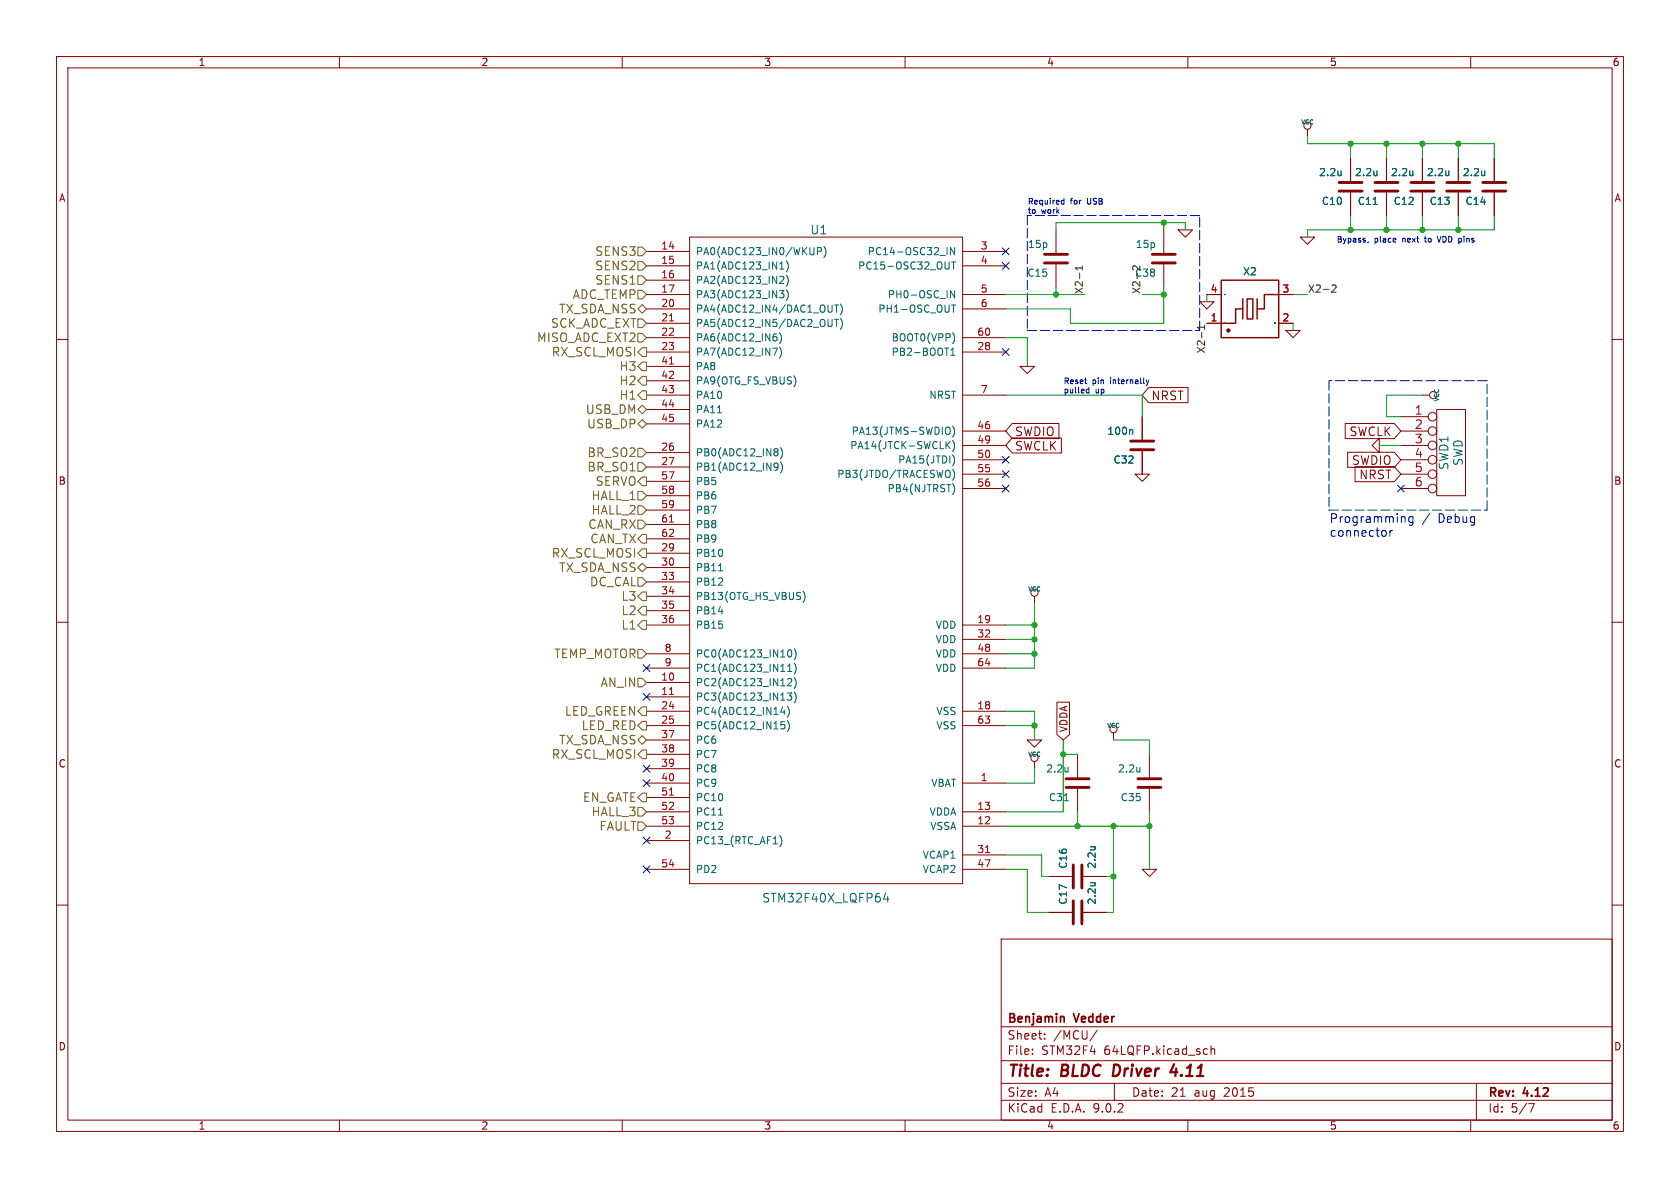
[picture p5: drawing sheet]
<svg xmlns="http://www.w3.org/2000/svg" width="297mm" height="210mm" viewBox="0 0 297 210" stroke-linecap="round" stroke-linejoin="round" font-family="sans-serif">
<g fill="none" stroke="#840000" stroke-width=".18">
<path d="M10 10h277v190h-277zM12 12h273v186h-273zM60 10v2M110 10v2M160 10v2M210 10v2M260 10v2M231.1 22.9v1.2M238.8 27.9v4.4M238.8 33.8v4.3M245.1 27.9v4.4M245.1 33.8v4.3"/>
<path d="M251.5 27.9v4.4M251.5 33.8v4.3M257.8 27.9v4.4M257.8 33.8v4.3M264.2 27.9v4.4M264.2 33.8v4.3M114.3 44.5h7.6M114.3 47h7.6M114.3 49.5h7.6M114.3 52.1h7.6M114.3 54.6h7.6M114.3 57.2h7.6"/>
<path d="M114.3 59.7h7.6M121.9 41.9h48.3v114.3h-48.3zM170.2 44.5h7.6M170.2 47h7.6M170.2 52.1h7.6M170.2 54.6h7.6M170.2 59.7h7.6M186.7 40.6v4.4M186.7 46.5v4.3M205.7 40.6v4.4M205.7 46.5v4.3M208.3 40.6h2.5l-1.3 1.3z"/>
<path d="M212.1 53.3h2.5l-1.2 1.3zM213.4 52.1h2.5M213.4 57.2h2.5M226.1 52.1h2.5M226.1 57.2h2.5M227.3 58.4h2.6l-1.3 1.3zM229.9 41.9h2.5l-1.3 1.3zM10 60h2M114.3 62.2h7.6M114.3 64.8h7.6M114.3 67.3h7.6M114.3 69.9h7.6"/>
<path d="M114.3 72.4h7.6M114.3 74.9h7.6M170.2 76.2h7.6M170.2 78.7h7.6M170.2 62.2h7.6M170.2 69.9h7.6M178.9 77.4h8.7v2.7h-8.7l-1.1-1.4zM178.9 74.9h8.3v2.6h-8.3l-1.1-1.3zM180.3 64.8h2.6l-1.3 1.2zM201.9 73.7v4.3M201.9 79.5v4.3M203.1 68.5h6.9v2.7h-6.9l-1.2-1.3z"/>
<path d="M237.8 74.9h8.7l1.1 1.3-1.1 1.3h-8.7zM238.2 79.9h8.3l1.1 1.4-1.1 1.3h-8.3zM242.6 78.7l1.2-1.2v2.5zM247.6 73.7h4.9M247.6 76.2h4.9M247.6 78.7h4.9M251.5 69.9h1.2M254 72.4h5.1v15.2h-5.1zM285 60h2M114.3 80h7.6M114.3 82.6h7.6M114.3 85.1h7.6"/>
<path d="M114.3 87.6h7.6M114.3 90.2h7.6M114.3 92.7h7.6M114.3 95.3h7.6M114.3 97.8h7.6M170.2 81.3h7.6M170.2 83.8h7.6M170.2 86.4h7.6M200.7 83.8h2.5l-1.3 1.3zM239.6 82.5h6.9l1.1 1.3-1.1 1.4h-6.9zM247.6 81.3h4.9M247.6 83.8h4.9"/>
<path d="M247.6 86.4h4.9M10 110h2M114.3 100.3h7.6M114.3 102.9h7.6M114.3 105.4h7.6M114.3 108h7.6M114.3 110.5h7.6M114.3 115.6h7.6M114.3 118.1h7.6M170.2 110.5h7.6M170.2 115.6h7.6M170.2 118.1h7.6"/>
<path d="M170.2 113h7.6M182.9 105.4v1.3M285 110h2M114.3 120.7h7.6M114.3 123.2h7.6M114.3 125.7h7.6M114.3 128.3h7.6M114.3 130.8h7.6M114.3 133.4h7.6M114.3 135.9h7.6M114.3 138.4h7.6M170.2 125.7h7.6"/>
<path d="M170.2 128.3h7.6M170.2 138.4h7.6M181.6 130.8h2.5l-1.2 1.3zM182.9 134.6v1.3M186.8 124.1h2.3v5.8l-1.1 .9-1.2-.9zM190.5 133.4v4.3M190.5 139.2v4.3M196.8 129.5v1.3M203.2 133.4v4.3M203.2 139.2v4.3M114.3 141h7.6M114.3 143.5h7.6"/>
<path d="M114.3 146.1h7.6M114.3 148.6h7.6M114.3 153.7h7.6M170.2 143.5h7.6M170.2 146.1h7.6M170.2 153.7h7.6M170.2 151.1h7.6M185.4 154.9h4.3M191.3 154.9h4.3M201.9 153.7h2.6l-1.3 1.2zM10 160h2M177 166h108v32h-108z"/>
<path d="M185.4 161.3h4.3M191.3 161.3h4.3M285 160h2M60 198v2M110 198v2M160 198v2M177 194.5h108M177 191.5h108M177 187.5h108M177 181.5h108M182.5 186.3v.1M182.5 185.5v.1"/>
<path d="M184.7 183.6v.1M184.7 182.8v.1M194 182.1l-1.3 2M197 191.5v3M210 198v2M214.1 184.9v1.5M214.1 185.5l.2-.1 .4 .1v.9M260 198v2M261 191.5v6.5M270.2 195.1h1l-.6 1.5"/>
<circle cx="231.1" cy="22.2" r=".63"/>
<circle cx="253.2" cy="76.2" r=".76"/>
<circle cx="253.2" cy="78.7" r=".76"/>
<circle cx="253.2" cy="73.7" r=".76"/>
<circle cx="253.4" cy="69.8" r=".63"/>
<circle cx="253.2" cy="81.3" r=".76"/>
<circle cx="253.2" cy="86.4" r=".76"/>
<circle cx="253.2" cy="83.8" r=".76"/>
<circle cx="182.9" cy="104.8" r=".63"/>
<circle cx="182.9" cy="134" r=".63"/>
<circle cx="196.8" cy="128.9" r=".63"/>
</g>
<path d="M197 188.2l-.3 2h.5M207.6 188.1l-.7 1.4h1.2M207.9 188.9l-.1 1.3" fill="none" stroke="#840000" stroke-width=".4"/>
<path d="M187.9 179.7l.2 .2v.8" fill="none" stroke="#840000" stroke-width=".3"/>
<g fill="none" stroke="#006464" stroke-width=".18">
<path d="M237.1 30.2v.9M237.1 30.9l-.1 .1M242.8 36.1h.7M243.4 30.2v.9M243.4 30.9v.1M249.8 30.2v.9M249.8 30.9l-.1 .1M256.1 30.2v.9M256.1 30.9v.1M262.5 30.2v.9M262.5 30.9l-.1 .1M137.8 51.4h.8l-.4 .5"/>
<path d="M137.9 47.6h.7M137.9 58.9a1.47 1.47 0 0 1-.1 1.9M138.3 48.8l.3 .3-.1 .3-.7 .7h.8M138.3 51.9l.3 .2v.3l-.3 .2M139 48.7a1.46 1.46 0 0 1 0 1.9M139 51.2a1.46 1.46 0 0 1 0 1.9M139.1 46.2a1.47 1.47 0 0 1-.1 1.9M144.5 44.4h.6l.1-.2v-.3l-.7-.1v1.2M145.7 43.6a1.46 1.46 0 0 1 0 1.9M147.5 53.9h.8M147.5 56.5h.8M147.9 53.9v1.3"/>
<path d="M147.9 56.5v1.2M148.6 53.7a1.46 1.46 0 0 1 0 2M148.6 56.3a1.46 1.46 0 0 1 0 1.9M167.4 43.8v1.2M167.8 46.3v1l-.1 .2M168.2 53.9h.7M168.2 46.3h.7M168.6 46.3v1.3M168.6 53.9v1.3M168.7 59.4v.8M168.8 43.8v1.2l-.8-1.2v1.2M168.8 51.4v1.2l-.8-1.2v1.2"/>
<path d="M216.5 57.1v.1M216.5 52h.1M216.6 52v.1M216.6 52l-.1 .1M225.4 57.1h.1M225.4 52h.1M225.4 57.1v.1M126.8 73h.8M136.6 61.5h.8l-.5 1.3M137.3 79.3l.3 .3-.3 .3 .3 .2v.2l-.3 .3M137.8 61.4a1.46 1.46 0 0 1 0 1.9M138 79.1a1.46 1.46 0 0 1 0 2"/>
<path d="M167 61.5h.7M167.4 75.5a.43 .43 0 0 1 .6 .4v.5a.43 .43 0 0 1-.6 .4M167.4 78.6l.6 .7M168 78l-.8 .8M168.1 62.8h.7M168.1 61.9l.4-.4v1.3M168.4 75.3a1.46 1.46 0 0 1 0 2M168.4 77.9a1.46 1.46 0 0 1 0 1.9M200.1 75.9l.1 .2v.7M137.3 81.9l.2 .1a1.07 1.07 0 0 1-.1 1M137.6 82.4l-.3 .2M138 81.7a1.46 1.46 0 0 1 0 1.9"/>
<path d="M168.4 80.4a1.46 1.46 0 0 1 0 1.9M168.4 82.9a1.46 1.46 0 0 1 0 2M168.6 85.7l.2 .6-.2 .9M127 100.9h.8M139.2 118.7h.8M139.4 117.7l.2-.3v1.3M139.4 114.9h.1a.68 .68 0 0 1 .5 .6 .68 .68 0 0 1-.5 .6h-.1M139.4 120h.4l.2 .3-.8 .9h.8M140.4 114.7a1.46 1.46 0 0 1 0 1.9M140.4 117.2a1.46 1.46 0 0 1 0 2M140.4 119.8a1.46 1.46 0 0 1 0 1.9M142 104.5a1.46 1.46 0 0 1 0 2"/>
<path d="M138 125.9h.8M138.1 127.6h.6M138.2 128.1h.3l.3 .2-.2 .5h-.4M138.6 125.5v.8M139.2 122.5h.8l-.5 .5 .4 .1 .1 .4-.3 .3h-.3M139.2 127.4a1.46 1.46 0 0 1 0 1.9M139.2 124.9a1.47 1.47 0 0 1 0 1.9M140.4 122.3a1.46 1.46 0 0 1 0 2M188.8 135.6v.9M188.8 136.3v.1M201.5 135.6v.9M201.5 136.3v.1"/>
<path d="M127 144.1h.8M137.9 147.7a1.46 1.46 0 0 1 0 2M156.6 157.9l-.4 1h1M156.9 158.4v1M188.2 141.5h.7M192.8 156h.8M192.8 149.7h.8M193.5 156l.1 .1M193.5 149.7h.1"/>
</g>
<path d="M118.4 56.7h.7M118.4 64.4h.7M118.4 92.3h.7M118.4 122.8h.7M118.4 140.6h.7M174.2 150.7h.8" fill="none" stroke="#a90000" stroke-width=".18"/>
<g fill="none" stroke="#840000" stroke-width=".51">
<path d="M236.7 33.8h4.1M236.7 32.3h4.1M243.1 33.8h4M243.1 32.3h4M249.4 33.8h4.1M249.4 32.3h4.1M255.8 33.8h4M255.8 32.3h4M262.1 33.8h4.1M262.1 32.3h4.1M184.7 46.5h4M184.7 45h4"/>
<path d="M203.7 46.5h4.1M203.7 45h4.1M199.9 79.5h4.1M199.9 78h4.1M188.5 139.2h4M188.5 137.7h4M201.2 139.2h4M201.2 137.7h4M189.7 152.9v4.1M189.7 159.3v4M191.3 152.9v4.1M191.3 159.3v4"/>
</g>
<path d="M215.9 49.5h10.2v10.2h-10.2zM219.7 54.6h-1.3v2.6h-2.5M219.7 52.8v3.6M220.5 52.8h1v3.6h-1zM222.2 52.8v3.6M226.1 52.1h-2.6v2.5h-1.3" fill="none" stroke="#840000" stroke-width=".25"/>
<circle cx="217.2" cy="58.4" r=".25" fill="#840000" stroke="#840000" stroke-width=".25"/>
<g fill="none" stroke="#725600" stroke-width=".18">
<path d="M112.8 58.9h.7l.8 .8-.8 .8h-.7zM112.8 54.6l.7-.8 .8 .8-.8 .8zM112.8 48.8h.7l.8 .7-.8 .8h-.7zM112.8 51.3h.7l.8 .8-.8 .7h-.7zM112.8 56.4h.7l.8 .8-.8 .7h-.7zM112.8 43.7h.7l.8 .8-.8 .7h-.7zM112.8 46.2h.7l.8 .8-.8 .8h-.7zM112.8 79.2h.7l.8 .8-.8 .8h-.7zM112.8 74.9l.7-.7 .8 .7-.8 .8zM112.8 62.2l.7-.7h.8v1.5h-.8zM112.8 72.4l.7-.8 .8 .8-.8 .8zM113.5 66.5h.8v1.6h-.8l-.7-.8z"/>
<path d="M113.5 69.1h.8v1.5h-.8l-.7-.7zM113.5 64h.8v1.5h-.8l-.7-.7zM112.8 81.8h.7l.8 .8-.8 .7h-.7zM112.8 95.3l.7-.8h.8v1.5h-.8zM112.8 89.4h.7l.8 .8-.8 .7h-.7zM112.8 85.1l.7-.8h.8v1.6h-.8zM112.8 91.9h.7l.8 .8-.8 .8h-.7zM112.8 86.9h.7l.8 .7-.8 .8h-.7zM113.5 97h.8v1.6h-.8l-.7-.8zM112.8 119.9h.7l.8 .8-.8 .7h-.7zM112.8 108l.7-.8h.8v1.5h-.8zM112.8 114.8h.7l.8 .8-.8 .7h-.7z"/>
<path d="M112.8 102.1h.7l.8 .8-.8 .7h-.7zM112.8 100.3l.7-.7 .8 .7-.8 .8zM113.5 104.6h.8v1.6h-.8l-.7-.8zM113.5 109.7h.8v1.6h-.8l-.7-.8zM112.8 130.8l.7-.8 .8 .8-.8 .8zM112.8 125.7l.7-.7h.8v1.5h-.8zM113.5 127.5h.8v1.5h-.8l-.7-.7zM113.5 132.6h.8v1.5h-.8l-.7-.7zM112.8 141l.7-.8h.8v1.5h-.8zM112.8 142.7h.7l.8 .8-.8 .8h-.7zM112.8 145.3h.7l.8 .8-.8 .7h-.7z"/>
</g>
<path d="M191.3 47v.7M191.3 47.4h-1.2l.3 .3M201.5 47v.8l-.7-.7-.3-.1-.3 .3M212.9 57.5v.7M212.9 57.9h-1.2l.3 .3M235.5 50.5l.5-.1 .2 .3-.8 .9h.8" fill="none" stroke="#0f0f0f" stroke-width=".18"/>
<path d="M181.6 38.1v20.3M212.1 38.1h-30.5M181.6 58.4h30.5M212.1 58.4v-20.3M234.9 67.3v22.9M262.9 67.3h-28M234.9 90.2h28M262.9 90.2v-22.9" fill="none" stroke="#0000c2" stroke-width=".18" stroke-dasharray="1.7 .6"/>
<g fill="none" stroke="#009600" stroke-width=".18">
<path d="M205.7 39.4v1.2M231.1 24.1v1.3h33.1v2.5M238.8 25.4v2.5M238.8 38.1v2.5M245.1 25.4v2.5M245.1 38.1v2.5M251.5 25.4v2.5M251.5 38.1v2.5M257.8 25.4v2.5M257.8 38.1v2.5M264.2 38.1v2.5h-33.1v1.3M177.8 52.1h14"/>
<path d="M177.8 59.7h3.8v5.1M186.7 40.6v-1.2h22.8v1.2M186.7 50.8v1.3M201.9 52.1h3.8M205.7 50.8v6.4h-16.5v-2.6h-11.4M213.4 52.1v1.2M228.6 52.1h2.5M228.6 57.2v1.2M177.8 69.9h24.1v3.8M243.8 78.7h3.8M251.5 69.9h-6.4v3.8h2.5M177.8 113h5.1"/>
<path d="M177.8 110.5h5.1M177.8 115.6h5.1M182.9 106.7v11.4h-5.1M177.8 125.7h5.1v5.1M177.8 128.3h5.1M182.9 135.9v2.5h-5.1M188 130.8v12.7h-10.2M188 133.4h2.5M196.8 130.8h6.4v2.6M177.8 151.1h6.3v3.8h1.3M177.8 153.7h3.8v7.6h3.8M177.8 146.1h25.4"/>
<path d="M190.5 143.5v2.6M195.6 154.9h1.2M196.8 146.1v15.2h-1.2M203.2 143.5v10.2"/>
</g>
<g fill="none" stroke="#000084" stroke-width=".18">
<path d="M177.2 46.4l1.2 1.2M177.2 43.8l1.2 1.3M178.4 46.4l-1.2 1.2M178.4 43.8l-1.2 1.3M177.2 61.6l1.2 1.2M178.4 61.6l-1.2 1.2M177.2 85.8l1.2 1.2M177.2 80.7l1.2 1.2M177.2 83.2l1.2 1.2M178.4 85.8l-1.2 1.2M178.4 80.7l-1.2 1.2M178.4 83.2l-1.2 1.2"/>
<path d="M247 85.8l1.3 1.2M248.3 85.8l-1.3 1.2M113.7 117.5l1.2 1.2M114.9 117.5l-1.2 1.2M113.7 122.6l1.2 1.2M113.7 137.8l1.2 1.2M113.7 135.3l1.2 1.2M114.9 122.6l-1.2 1.2M114.9 137.8l-1.2 1.2M114.9 135.3l-1.2 1.2M113.7 153.1l1.2 1.2M113.7 148l1.2 1.2"/>
<path d="M114.9 153.1l-1.2 1.2M114.9 148l-1.2 1.2"/>
</g>
<g fill="none" stroke="#0000c2" stroke-width=".18">
<path d="M187.7 36h.4M187.7 35.5h.4M188.1 35.1v1M241.9 42.7l-.1 .2M251.8 42.1h.4M254.1 41.8l.3 1 .4-1M191.7 67.2h.4M192 67.8h.1M192.1 69.4h.4M192.1 68.8h.4M192.5 68.5v1M202.6 67.2l.3 .6"/>
<path d="M202.9 67.8l-.3 .4M203.1 67.2l-.2 .6M245 93.9v.8M245.7 93.8v1M246.2 93.8l-.3 .1-.2 .2M248.2 91.3l.2 .3v.8M249.8 91.3v1.3l-.3 .3-.4-.1M249.8 91.4l-.5-.1-.2 .3v.5l.1 .2h.6M252.8 90.8l-1.3 1.9"/>
</g>
<g fill="#009600" stroke="#009600" stroke-width=".18">
<circle cx="205.7" cy="39.4" r=".46"/>
<circle cx="205.7" cy="52.1" r=".46"/>
<circle cx="203.2" cy="146.1" r=".46"/>
<circle cx="196.8" cy="154.9" r=".46"/>
<circle cx="188" cy="133.4" r=".46"/>
<circle cx="182.9" cy="128.3" r=".46"/>
<circle cx="190.5" cy="146.1" r=".46"/>
<circle cx="196.8" cy="146.1" r=".46"/>
<circle cx="251.5" cy="40.6" r=".46"/>
<circle cx="245.1" cy="40.6" r=".46"/>
<circle cx="182.9" cy="113" r=".46"/>
<circle cx="182.9" cy="110.5" r=".46"/>
<circle cx="182.9" cy="115.6" r=".46"/>
<circle cx="238.8" cy="25.4" r=".46"/>
<circle cx="257.8" cy="25.4" r=".46"/>
<circle cx="251.5" cy="25.4" r=".46"/>
<circle cx="245.1" cy="25.4" r=".46"/>
<circle cx="257.8" cy="40.6" r=".46"/>
<circle cx="238.8" cy="40.6" r=".46"/>
<circle cx="186.7" cy="52.1" r=".46"/>
</g>
<g font-size="2.8" fill="#840000">
<text x="178" y="190.9">Title:</text>
<text x="187.7" y="190.9">BLDC</text>
<text x="197.6" y="190.9">Driver</text>
<text x="208.6" y="190.9">4.11</text>
</g>
<g font-size="2.1" fill="#006464">
<text x="143.2" y="41.6">U1</text>
<text x="256.3" y="83.2" transform="rotate(-90 256.3 83.2)">SWD1</text>
<text x="258.8" y="82.4" transform="rotate(-90 258.8 82.4)">SWD</text>
<text x="134.7" y="159.7">STM32F40X_LQFP64</text>
</g>
<g font-size="2.1" fill="#725600">
<text x="105.2" y="45.4">SENS3</text>
<text x="105.2" y="48">SENS2</text>
<text x="101.2" y="53.1">ADC_TEMP</text>
<text x="105.2" y="50.5">SENS1</text>
<text x="97.3" y="58.1">SCK_ADC_EXT</text>
<text x="98.8" y="55.6">TX_SDA_NSS</text>
<text x="94.9" y="60.7">MISO_ADC_EXT2</text>
<text x="97.5" y="63.2">RX_SCL_MOSI</text>
<text x="109.5" y="65.8">H3</text>
<text x="109.5" y="68.3">H2</text>
<text x="109.5" y="70.8">H1</text>
<text x="103.5" y="73.4">USB_DM</text>
<text x="103.7" y="75.9">USB_DP</text>
<text x="103.8" y="83.5">BR_SO1</text>
<text x="103.8" y="81">BR_SO2</text>
<text x="104.5" y="88.6">HALL_1</text>
<text x="105.2" y="86.1">SERVO</text>
<text x="103.9" y="93.7">CAN_RX</text>
<text x="104.5" y="91.2">HALL_2</text>
<text x="97.5" y="98.8">RX_SCL_MOSI</text>
<text x="98.8" y="101.3">TX_SDA_NSS</text>
<text x="104.3" y="96.2">CAN_TX</text>
<text x="104.2" y="103.9">DC_CAL</text>
<text x="109.8" y="106.4">L3</text>
<text x="109.8" y="108.9">L2</text>
<text x="109.8" y="111.5">L1</text>
<text x="97.9" y="116.6">TEMP_MOTOR</text>
<text x="106.1" y="121.6">AN_IN</text>
<text x="98.8" y="131.8">TX_SDA_NSS</text>
<text x="99.8" y="126.7">LED_GREEN</text>
<text x="102.8" y="129.3">LED_RED</text>
<text x="97.5" y="134.3">RX_SCL_MOSI</text>
<text x="103" y="142">EN_GATE</text>
<text x="104.5" y="144.5">HALL_3</text>
<text x="105.9" y="147">FAULT</text>
</g>
<g font-size="2.1" fill="#840000">
<text x="203.5" y="70.9">NRST</text>
<text x="179.3" y="77.3">SWDIO</text>
<text x="238.5" y="77.3">SWCLK</text>
<text x="179.3" y="79.8">SWCLK</text>
<text x="238.9" y="82.4">SWDIO</text>
<text x="240.2" y="84.9">NRST</text>
<text x="178" y="184">Sheet:</text>
<text x="178" y="181.2">Benjamin</text>
<text x="186.2" y="184">/MCU/</text>
<text x="190" y="181.2">Vedder</text>
<text x="178" y="186.7">File:</text>
<text x="184.1" y="186.7">STM32F4</text>
<text x="195.2" y="186.7">64LQFP.kicad_sch</text>
<text x="178" y="196.9">KiCad</text>
<text x="178" y="194.1">Size:</text>
<text x="184.7" y="194.1">A4</text>
<text x="185.7" y="196.9">E.D.A.</text>
<text x="193.3" y="196.9">9.0.2</text>
<text x="200" y="194.1">Date:</text>
<text x="207" y="194.1">21</text>
<text x="211.2" y="194.1">aug</text>
<text x="216.5" y="194.1">2015</text>
<text x="263" y="194.3">Rev:</text>
<text x="263" y="196.9">Id:</text>
<text x="267.1" y="196.9">5/7</text>
<text x="269.4" y="194.3">4.12</text>
</g>
<g font-size="2.1" fill="#a90000">
<text x="250" y="73.4">1</text>
<text x="250" y="75.9">2</text>
<text x="250" y="78.5">3</text>
<text x="250" y="81">4</text>
<text x="250" y="83.6">5</text>
<text x="250" y="86.1">6</text>
</g>
<g font-size="2.1" fill="#0000c2">
<text x="234.9" y="92.5">Programming</text>
<text x="234.9" y="95">connector</text>
<text x="254.3" y="92.5">Debug</text>
</g>
<g font-size="1.8" fill="#840000">
<text x="35" y="11.9">1</text>
<text x="85" y="11.9">2</text>
<text x="135" y="11.9">3</text>
<text x="185" y="11.9">4</text>
<text x="235" y="11.9">5</text>
<text x="285" y="11.9">6</text>
<text x="10.3" y="35.9">A</text>
<text x="285.3" y="35.9">A</text>
<text x="10.3" y="85.9">B</text>
<text x="285.3" y="85.9">B</text>
<text x="188.9" y="129.5" transform="rotate(-90 188.9 129.5)">VDDA</text>
<text x="10.3" y="135.9">C</text>
<text x="285.3" y="135.9">C</text>
<text x="10.3" y="185.9">D</text>
<text x="285.3" y="185.9">D</text>
<text x="35" y="199.9">1</text>
<text x="85" y="199.9">2</text>
<text x="135" y="199.9">3</text>
<text x="185" y="199.9">4</text>
<text x="235" y="199.9">5</text>
<text x="285" y="199.9">6</text>
</g>
<g font-size="1.8" fill="#006464">
<text x="233.1" y="31.3">2.2u</text>
<text x="239.5" y="31.3">2.2u</text>
<text x="245.8" y="31.3">2.2u</text>
<text x="252.2" y="31.3">2.2u</text>
<text x="258.5" y="31.3">2.2u</text>
<text x="233.6" y="36.4">C10</text>
<text x="239.9" y="36.4">C11</text>
<text x="246.3" y="36.4">C12</text>
<text x="252.6" y="36.4">C13</text>
<text x="259" y="36.4">C14</text>
<text x="122.9" y="45.3">PA0(ADC123_IN0/WKUP)</text>
<text x="122.9" y="47.9">PA1(ADC123_IN1)</text>
<text x="151.6" y="47.9">PC15-OSC32_OUT</text>
<text x="153.3" y="45.3">PC14-OSC32_IN</text>
<text x="181.6" y="44">15p</text>
<text x="200.7" y="44">15p</text>
<text x="122.9" y="50.4">PA2(ADC123_IN2)</text>
<text x="122.9" y="52.9">PA3(ADC123_IN3)</text>
<text x="156.9" y="52.9">PH0-OSC_IN</text>
<text x="181.5" y="49.1">C15</text>
<text x="219.7" y="48.9">X2</text>
<text x="122.9" y="55.5">PA4(ADC12_IN4/DAC1_OUT)</text>
<text x="122.9" y="58">PA5(ADC12_IN5/DAC2_OUT)</text>
<text x="155.2" y="55.5">PH1-OSC_OUT</text>
<text x="122.9" y="60.6">PA6(ADC12_IN6)</text>
<text x="122.9" y="63.1">PA7(ADC12_IN7)</text>
<text x="122.9" y="65.6">PA8</text>
<text x="157.5" y="60.6">BOOT0(VPP)</text>
<text x="157.5" y="63.1">PB2-BOOT1</text>
<text x="122.9" y="68.2">PA9(OTG_FS_VBUS)</text>
<text x="122.9" y="70.7">PA10</text>
<text x="164.2" y="70.7">NRST</text>
<text x="122.9" y="73.3">PA11</text>
<text x="122.9" y="75.8">PA12</text>
<text x="150.5" y="77.1">PA13(JTMS-SWDIO)</text>
<text x="195.7" y="77.1">100n</text>
<text x="122.9" y="80.9">PB0(ADC12_IN8)</text>
<text x="122.9" y="83.4">PB1(ADC12_IN9)</text>
<text x="150.2" y="79.6">PA14(JTCK-SWCLK)</text>
<text x="158.7" y="82.1">PA15(JTDI)</text>
<text x="196.8" y="82.1">C32</text>
<text x="122.9" y="86">PB5</text>
<text x="122.9" y="88.5">PB6</text>
<text x="147.9" y="84.7">PB3(JTDO/TRACESWO)</text>
<text x="156.8" y="87.2">PB4(NJTRST)</text>
<text x="122.9" y="91">PB7</text>
<text x="122.9" y="93.6">PB8</text>
<text x="122.9" y="96.1">PB9</text>
<text x="122.9" y="98.7">PB10</text>
<text x="122.9" y="101.2">PB11</text>
<text x="122.9" y="103.7">PB12</text>
<text x="122.9" y="106.3">PB13(OTG_HS_VBUS)</text>
<text x="122.9" y="108.8">PB14</text>
<text x="122.9" y="111.4">PB15</text>
<text x="165.3" y="111.4">VDD</text>
<text x="165.3" y="113.9">VDD</text>
<text x="122.9" y="116.4">PC0(ADC123_IN10)</text>
<text x="122.9" y="119">PC1(ADC123_IN11)</text>
<text x="165.3" y="116.4">VDD</text>
<text x="165.3" y="119">VDD</text>
<text x="122.9" y="121.5">PC2(ADC123_IN12)</text>
<text x="122.9" y="124.1">PC3(ADC123_IN13)</text>
<text x="122.9" y="126.6">PC4(ADC12_IN14)</text>
<text x="122.9" y="129.1">PC5(ADC12_IN15)</text>
<text x="122.9" y="131.7">PC6</text>
<text x="165.5" y="126.6">VSS</text>
<text x="165.5" y="129.1">VSS</text>
<text x="122.9" y="134.2">PC7</text>
<text x="122.9" y="136.8">PC8</text>
<text x="184.8" y="136.8">2.2u</text>
<text x="197.5" y="136.8">2.2u</text>
<text x="122.9" y="139.3">PC9</text>
<text x="122.9" y="141.8">PC10</text>
<text x="164.5" y="139.3">VBAT</text>
<text x="185.3" y="141.8">C31</text>
<text x="198" y="141.8">C35</text>
<text x="122.9" y="144.4">PC11</text>
<text x="122.9" y="146.9">PC12</text>
<text x="122.9" y="149.5">PC13_(RTC_AF1)</text>
<text x="164.2" y="144.4">VDDA</text>
<text x="164.4" y="146.9">VSSA</text>
<text x="122.9" y="154.5">PD2</text>
<text x="163" y="152">VCAP1</text>
<text x="163" y="154.5">VCAP2</text>
<text x="188.8" y="153.7" transform="rotate(-90 188.8 153.7)">C16</text>
<text x="193.9" y="153.7" transform="rotate(-90 193.9 153.7)">2.2u</text>
<text x="188.8" y="160" transform="rotate(-90 188.8 160)">C17</text>
<text x="193.9" y="160" transform="rotate(-90 193.9 160)">2.2u</text>
</g>
<g font-size="1.8" fill="#a90000">
<text x="116.8" y="44.2">14</text>
<text x="116.8" y="46.7">15</text>
<text x="173.3" y="44.2">3</text>
<text x="173.3" y="46.7">4</text>
<text x="116.8" y="49.3">16</text>
<text x="116.8" y="51.8">17</text>
<text x="173.3" y="51.8">5</text>
<text x="213.9" y="51.8">4</text>
<text x="226.6" y="51.8">3</text>
<text x="116.8" y="54.4">20</text>
<text x="116.8" y="56.9">21</text>
<text x="116.8" y="59.4">22</text>
<text x="172.7" y="59.4">60</text>
<text x="173.3" y="54.4">6</text>
<text x="213.9" y="56.9">1</text>
<text x="226.6" y="56.9">2</text>
<text x="116.8" y="62">23</text>
<text x="116.8" y="64.5">41</text>
<text x="172.7" y="62">28</text>
<text x="116.8" y="67.1">42</text>
<text x="116.8" y="69.6">43</text>
<text x="173.3" y="69.6">7</text>
<text x="116.8" y="72.1">44</text>
<text x="116.8" y="74.7">45</text>
<text x="172.7" y="75.9">46</text>
<text x="116.8" y="79.8">26</text>
<text x="116.8" y="82.3">27</text>
<text x="172.7" y="78.5">49</text>
<text x="172.7" y="81">50</text>
<text x="172.7" y="83.6">55</text>
<text x="116.8" y="84.8">57</text>
<text x="116.8" y="87.4">58</text>
<text x="116.8" y="89.9">59</text>
<text x="172.7" y="86.1">56</text>
<text x="116.8" y="92.5">61</text>
<text x="116.8" y="95">62</text>
<text x="116.8" y="97.5">29</text>
<text x="116.8" y="100.1">30</text>
<text x="116.8" y="102.6">33</text>
<text x="116.8" y="105.2">34</text>
<text x="116.8" y="107.7">35</text>
<text x="116.8" y="110.2">36</text>
<text x="172.7" y="110.2">19</text>
<text x="172.7" y="112.8">32</text>
<text x="117.4" y="115.3">8</text>
<text x="117.4" y="117.9">9</text>
<text x="172.7" y="115.3">48</text>
<text x="172.7" y="117.9">64</text>
<text x="116.8" y="120.4">10</text>
<text x="116.8" y="122.9">11</text>
<text x="116.8" y="125.5">24</text>
<text x="172.7" y="125.5">18</text>
<text x="116.8" y="128">25</text>
<text x="116.8" y="130.6">37</text>
<text x="172.7" y="128">63</text>
<text x="116.8" y="133.1">38</text>
<text x="116.8" y="135.6">39</text>
<text x="116.8" y="138.2">40</text>
<text x="116.8" y="140.7">51</text>
<text x="116.8" y="143.3">52</text>
<text x="172.7" y="143.3">13</text>
<text x="173.3" y="138.2">1</text>
<text x="116.8" y="145.8">53</text>
<text x="117.4" y="148.3">2</text>
<text x="172.7" y="145.8">12</text>
<text x="116.8" y="153.4">54</text>
<text x="172.7" y="150.9">31</text>
<text x="172.7" y="153.4">47</text>
</g>
<g font-size="1.8" fill="#0f0f0f">
<text x="191.5" y="52.1" transform="rotate(-90 191.5 52.1)">X2-1</text>
<text x="200.6" y="49.1">C38</text>
<text x="201.7" y="52.1" transform="rotate(-90 201.7 52.1)">X2-2</text>
<text x="231.1" y="51.8">X2-2</text>
<text x="213.1" y="62.6" transform="rotate(-90 213.1 62.6)">X2-1</text>
</g>
<g font-size="1.4" fill="#0000c2">
<text x="181.6" y="36.2">Required</text>
<text x="181.6" y="37.9">to</text>
<text x="184.1" y="37.9">work</text>
<text x="189.3" y="36.2">for</text>
<text x="192.4" y="36.2">USB</text>
<text x="236.2" y="42.9">Bypass,</text>
<text x="243" y="42.9">place</text>
<text x="248.1" y="42.9">next</text>
<text x="252.4" y="42.9">to</text>
<text x="254.9" y="42.9">VDD pins</text>
<text x="188" y="68">Reset</text>
<text x="188" y="69.6">pulled</text>
<text x="193.1" y="68">pin</text>
<text x="193.7" y="69.6">up</text>
<text x="196.5" y="68">internally</text>
</g>
<g font-size="1.1" fill="#006464">
<text x="229.9" y="22.2">VCC</text>
<text x="254.6" y="71.1" transform="rotate(-90 254.6 71.1)">VCC</text>
<text x="181.6" y="104.7">VCC</text>
<text x="195.6" y="128.9">VCC</text>
<text x="181.6" y="134">VCC</text>
</g>
</svg>
